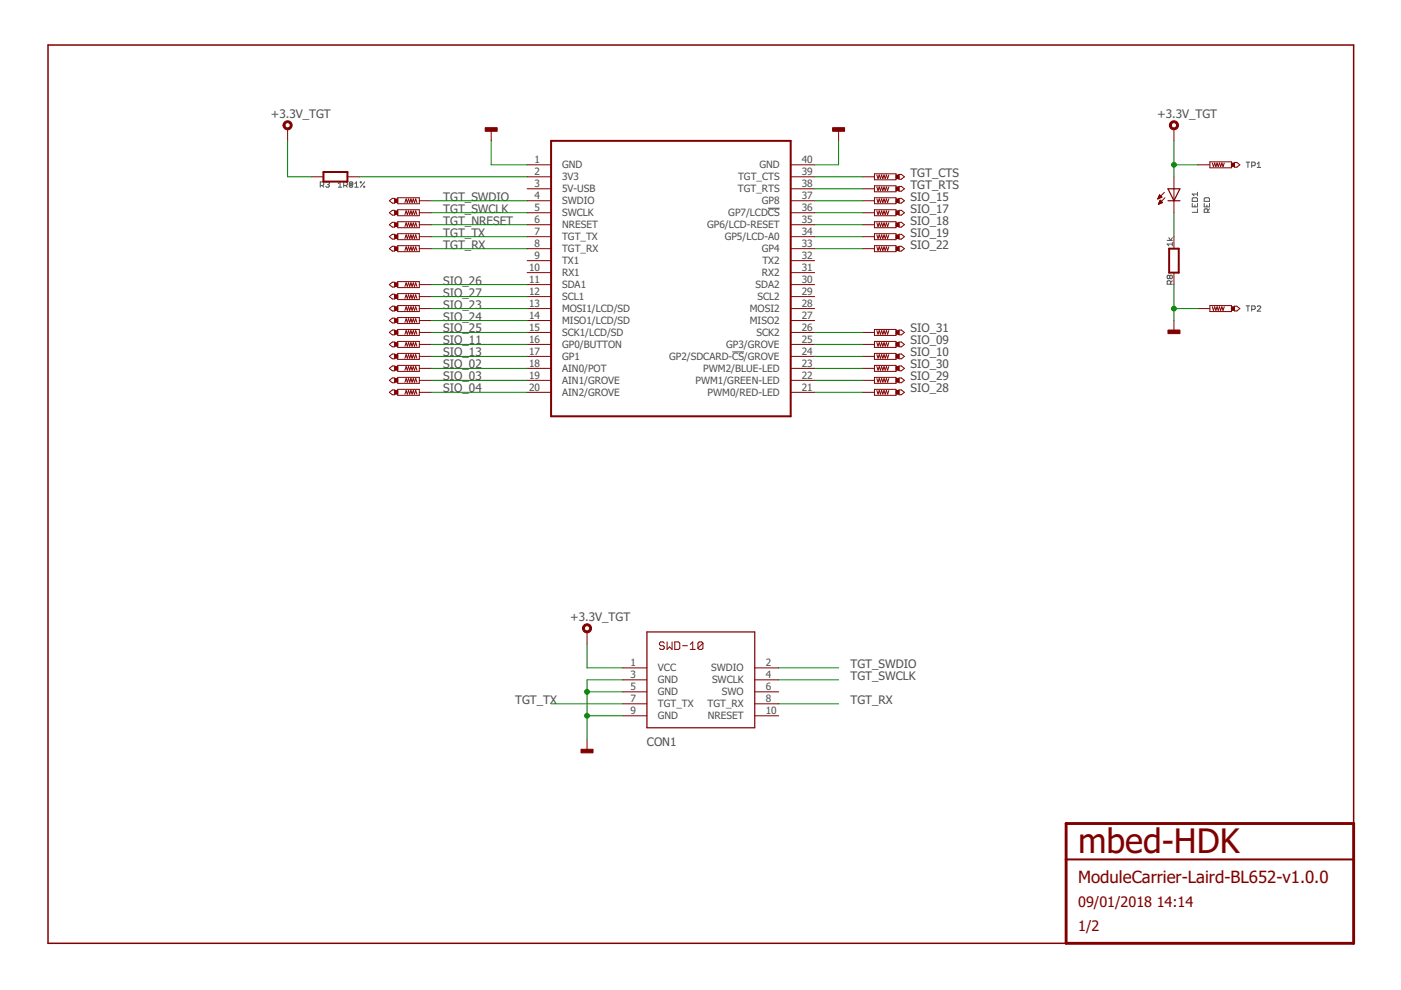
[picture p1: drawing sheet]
<svg xmlns="http://www.w3.org/2000/svg" width="297mm" height="210mm" viewBox="0 0 297 210" stroke-linecap="round" stroke-linejoin="round" font-family="sans-serif">
<g fill="none" stroke="#505050" stroke-width=".21">
<path d="M67.9 39.3h.6l.1-.2v-.3l-.1-.2h-.6v1.1M68.3 39.3l.3 .4M69.1 38.8l.2-.2h.3l.2 .2-.2 .3M69.4 39.1h.2M69.6 39.1l.2 .2-.2 .4h-.3l-.2-.2M71.7 38.9l.4-.3v1.1M71.7 39.7h.8M72.9 39.3h.5l.2-.2v-.3l-.2-.2h-.5v1.1M73.3 39.3l.3 .4M74.2 38.9h.4v.4h-.4zM74.6 39.3l.2-.2v-.3l-.2-.2h-.4l-.1 .2v.7l.1 .2h.4l.2-.2M75.2 39.7h.8"/>
<path d="M75.2 38.9l.4-.3v1.1M76.4 38.6h.2v.2h-.2zM77.1 39.5h.2v.2h-.2zM77.3 38.6l-.9 1.1M264.2 34.4h.8M264.6 34.4v1.1M265.4 35.1h.5l.2-.2v-.3l-.2-.2h-.5v1.1M266.6 34.8l.3-.4v1.1M266.6 35.5h.7M162.8 44.2h2.5M247.5 51h1.1M247.8 50.4l.4 .6 .4-.6"/>
<path d="M248 58.5l.2-.1 .4 .1v.4l-.2 .2-.4-.2M248 58.5l-.2-.1-.3 .1v.4l.1 .2 .4-.2M248 58.5v.4M248.6 51.8h-1.1l.3 .3M248.6 51.4v.7M248.6 59.5l-.4 .4M252.8 43.1v.8h1.1v-.8M253 41.9h.7l.2 .2v.6h-1.1v-.6zM253.3 43.5v.4M253.9 44.3v.7h-1.1M253.9 40.8v.7M253.9 41.1h-1.1l.4 .4"/>
<path d="M255.3 43.1v.8h1.1v-.8M255.5 41.9h.7l.2 .2v.6h-1.1v-.6zM255.9 43.5v.4M256.1 45v-.5l-.2-.2h-.4l-.2 .2v.5h1.1M256.4 44.3l-.3 .4M155.3 74.6h2.4M248.2 60.3v-.6l-.2-.2h-.4l-.1 .2v.6h1.1M264.2 64.9h.8M264.6 64.9v1.1M265.4 65.6h.5l.2-.2v-.4l-.2-.1h-.5v1.1M266.6 65l.1-.1h.4l.2 .1v.2l-.7 .8h.7"/>
</g>
<path d="M287 174.6v-165.1h-276.8v190.5h215.8" fill="none" stroke="#800000" stroke-width=".32"/>
<path d="M226 174.6h61v25.4h-61z" fill="none" stroke="#800000" stroke-width=".61"/>
<path d="M68.6 36.5h5.1v2h-5.1zM116.8 29.9h50.8v58.4h-50.8zM247.9 52.7h2v5.1h-2zM226 182.2h61" fill="none" stroke="#800000" stroke-width=".42"/>
<g fill="#800000" stroke="#800000" stroke-width=".21">
<path d="M60.2 26a.97 .97 0 0 1 1.6 0 .97 .97 0 0 1-.5 1.5 .97 .97 0 0 1-1.3-.9h.4a.56 .56 0 0 1 .8-.6 .56 .56 0 0 1 .2 .9 .56 .56 0 0 1-.9-.1l-.1-.2h-.4z" fill-rule="evenodd"/>
<path d="M248.1 26a.97 .97 0 0 1 1.6 0 .97 .97 0 0 1-.5 1.5 .97 .97 0 0 1-1.3-.9h.4a.56 .56 0 0 1 .9-.5 .56 .56 0 0 1 .1 .9 .56 .56 0 0 1-.9-.2l-.1-.2h-.4z" fill-rule="evenodd"/>
<path d="M123.7 132.6a.97 .97 0 0 1 1.6 .1 .97 .97 0 0 1-.6 1.5 .97 .97 0 0 1-1.2-1h.4a.56 .56 0 0 1 .8-.5 .56 .56 0 0 1 .1 1 .56 .56 0 0 1-.9-.3v-.2h-.4z" fill-rule="evenodd"/>
</g>
<g fill="none" stroke="#800000" stroke-width=".21">
<path d="M61 27.3v2.6M66.1 37.5h2.5M73.7 37.5h2.5M104.1 27.3v2.6M111.8 34.9h5M111.8 37.5h5M167.6 34.9h5.1M167.6 37.5h5.1M177.8 27.3v2.6M182.9 37.5h2.5M185.4 36.9h4.6v1.2h-4.6zM185.4 39.4h4.6v1.3h-4.6z"/>
<path d="M185.9 39.6l.3 .8 .2-.8 .3 .8 .2-.8 .3 .8 .2-.8 .3 .8 .2-.8 .3 .8 .2-.8M185.9 37.1l.3 .8 .2-.8 .3 .8 .2-.8 .3 .8 .2-.8 .3 .8 .2-.8 .3 .8 .2-.8M190.6 37h.5l.6 .5-.6 .5h-.5zM190.6 39.5h.5l.6 .5-.6 .5h-.5zM248.9 27.3v2.6M248.9 37.5v7.6M254 34.9h2.5M256.5 34.3h4.6v1.3h-4.6zM257 34.6l.3 .7 .2-.7 .3 .7 .2-.7 .3 .7 .3-.7 .2 .7 .3-.7 .2 .7 .3-.7M261.7 34.4h.5l.7 .5-.7 .6h-.5zM82.5 42.6l.7-.5h.5v1h-.5zM82.5 45.1l.7-.5h.5v1h-.5z"/>
<path d="M82.5 47.6l.7-.5h.5v1.1h-.5zM82.5 50.2l.7-.5h.5v1h-.5zM82.5 52.7l.7-.5h.5v1h-.5zM84.3 41.9h4.6v1.3h-4.6zM84.3 44.5h4.6v1.2h-4.6zM84.3 47h4.6v1.3h-4.6zM84.3 49.6h4.6v1.2h-4.6zM84.3 52.1h4.6v1.3h-4.6zM84.3 59.7h4.6v1.3h-4.6zM85.9 42.9l.2-.7 .3 .7 .2-.7 .3 .7 .2-.7 .3 .7 .2-.7 .3 .7 .2-.7 .3 .7M85.9 45.5l.2-.8 .3 .8 .2-.8 .3 .8 .2-.8 .3 .8 .2-.8 .3 .8 .2-.8 .3 .8M85.9 48l.2-.7 .3 .7 .2-.7 .3 .7 .2-.7 .3 .7 .2-.7 .3 .7 .2-.7 .3 .7"/>
<path d="M85.9 50.6l.2-.8 .3 .8 .2-.8 .3 .8 .2-.8 .3 .8 .2-.8 .3 .8 .2-.8 .3 .8M85.9 53.1l.2-.8 .3 .8 .2-.8 .3 .8 .2-.8 .3 .8 .2-.8 .3 .8 .2-.8 .3 .8M88.9 42.6h2.5M88.9 45.1h2.5M88.9 47.6h2.5M88.9 50.2h2.5M88.9 52.7h2.5M111.8 40h5M111.8 42.6h5M111.8 45.1h5M111.8 47.6h5M111.8 50.2h5"/>
<path d="M111.8 52.7h5M111.8 55.3h5M111.8 57.8h5M167.6 40h5.1M167.6 42.6h5.1M167.6 45.1h5.1M167.6 47.6h5.1M167.6 50.2h5.1M167.6 52.7h5.1M167.6 55.3h5.1M167.6 57.8h5.1M182.9 40h2.5"/>
<path d="M182.9 42.6h2.5M182.9 45.1h2.5M182.9 47.6h2.5M182.9 50.2h2.5M182.9 52.7h2.5M185.4 41.9h4.6v1.3h-4.6zM185.4 44.5h4.6v1.2h-4.6zM185.4 47h4.6v1.3h-4.6zM185.4 49.6h4.6v1.2h-4.6zM185.4 52.1h4.6v1.3h-4.6zM185.9 52.3l.3 .8 .2-.8 .3 .8 .2-.8 .3 .8 .2-.8 .3 .8 .2-.8 .3 .8 .2-.8M185.9 49.8l.3 .8 .2-.8 .3 .8 .2-.8 .3 .8 .2-.8 .3 .8 .2-.8 .3 .8 .2-.8"/>
<path d="M185.9 47.3l.3 .7 .2-.7 .3 .7 .2-.7 .3 .7 .2-.7 .3 .7 .2-.7 .3 .7 .2-.7M185.9 44.7l.3 .8 .2-.8 .3 .8 .2-.8 .3 .8 .2-.8 .3 .8 .2-.8 .3 .8 .2-.8M185.9 42.2l.3 .7 .2-.7 .3 .7 .2-.7 .3 .7 .2-.7 .3 .7 .2-.7 .3 .7 .2-.7M190.6 42.1h.5l.6 .5-.6 .5h-.5zM190.6 44.6h.5l.6 .5-.6 .5h-.5zM190.6 47.1h.5l.6 .5-.6 .6h-.5zM190.6 49.7h.5l.6 .5-.6 .5h-.5zM190.6 52.2h.5l.6 .5-.6 .5h-.5zM245.5 42.1h.1M245.6 42h.3M245.6 41.9h.6M245.6 43.2h.3"/>
<path d="M245.7 41.8h.6M245.7 41.6h.5M245.7 43.1h.4M245.7 41.5h.4M245.7 43h.7M245.8 41.4h.2M245.8 42.8h.6M245.9 41.3l.5 .5-.9 .4zM245.9 42.7h.4M245.9 42.6h.2M246 42.5h.1M246 42.4l-.4 .9"/>
<path d="M246 42.4l.5 .5-.9 .4M246.9 40.8l-1.4 1.4M247 41.9l-1.4 1.4M248.9 50.2v2.5M248.9 57.8v2.5M82.5 65.4l.7-.5h.5v1h-.5zM82.5 60.3l.7-.5h.5v1.1h-.5zM82.5 62.9l.7-.5h.5v1h-.5zM82.5 68l.7-.5h.5v1h-.5zM82.5 70.5l.7-.5h.5v1h-.5zM82.5 73l.7-.5h.5v1h-.5zM82.5 75.6l.7-.5h.5v1h-.5z"/>
<path d="M82.5 78.1l.7-.5h.5v1h-.5zM84.3 64.8h4.6v1.3h-4.6zM84.3 62.3h4.6v1.2h-4.6zM84.3 67.3h4.6v1.3h-4.6zM84.3 69.8h4.6v1.3h-4.6zM84.3 72.4h4.6v1.3h-4.6zM84.3 74.9h4.6v1.3h-4.6zM84.3 77.5h4.6v1.2h-4.6zM85.9 60.7l.2-.7 .3 .7 .2-.7 .3 .7 .2-.7 .3 .7 .2-.7 .3 .7 .2-.7 .3 .7M85.9 63.3l.2-.8 .3 .8 .2-.8 .3 .8 .2-.8 .3 .8 .2-.8 .3 .8 .2-.8 .3 .8M85.9 65.8l.2-.8 .3 .8 .2-.8 .3 .8 .2-.8 .3 .8 .2-.8 .3 .8 .2-.8 .3 .8M85.9 68.3l.2-.7 .3 .7 .2-.7 .3 .7 .2-.7 .3 .7 .2-.7 .3 .7 .2-.7 .3 .7"/>
<path d="M85.9 70.9l.2-.8 .3 .8 .2-.8 .3 .8 .2-.8 .3 .8 .2-.8 .3 .8 .2-.8 .3 .8M85.9 73.4l.2-.8 .3 .8 .2-.8 .3 .8 .2-.8 .3 .8 .2-.8 .3 .8 .2-.8 .3 .8M85.9 75.9l.2-.7 .3 .7 .2-.7 .3 .7 .2-.7 .3 .7 .2-.7 .3 .7 .2-.7 .3 .7M85.9 78.5l.2-.8 .3 .8 .2-.8 .3 .8 .2-.8 .3 .8 .2-.8 .3 .8 .2-.8 .3 .8M88.9 65.4h2.5M88.9 60.3h2.5M88.9 62.9h2.5M88.9 68h2.5M88.9 70.5h2.5M88.9 73h2.5M88.9 75.6h2.5M88.9 78.1h2.5"/>
<path d="M111.8 65.4h5M111.8 60.3h5M111.8 62.9h5M111.8 68h5M111.8 70.5h5M111.8 73h5M111.8 75.6h5M111.8 78.1h5M167.6 65.4h5.1M167.6 60.3h5.1M167.6 62.9h5.1M167.6 68h5.1"/>
<path d="M167.6 70.5h5.1M167.6 73h5.1M167.6 75.6h5.1M167.6 78.1h5.1M182.9 70.5h2.5M182.9 73h2.5M182.9 75.6h2.5M182.9 78.1h2.5M185.4 69.8h4.6v1.3h-4.6zM185.4 72.4h4.6v1.3h-4.6zM185.4 74.9h4.6v1.3h-4.6zM185.4 77.5h4.6v1.2h-4.6z"/>
<path d="M185.9 77.7l.3 .8 .2-.8 .3 .8 .2-.8 .3 .8 .2-.8 .3 .8 .2-.8 .3 .8 .2-.8M185.9 75.2l.3 .7 .2-.7 .3 .7 .2-.7 .3 .7 .2-.7 .3 .7 .2-.7 .3 .7 .2-.7M185.9 72.6l.3 .8 .2-.8 .3 .8 .2-.8 .3 .8 .2-.8 .3 .8 .2-.8 .3 .8 .2-.8M185.9 70.1l.3 .8 .2-.8 .3 .8 .2-.8 .3 .8 .2-.8 .3 .8 .2-.8 .3 .8 .2-.8M190.6 70h.5l.6 .5-.6 .5h-.5zM190.6 72.5h.5l.6 .5-.6 .5h-.5zM190.6 75.1h.5l.6 .5-.6 .5h-.5zM190.6 77.6h.5l.6 .5-.6 .5h-.5zM248.9 68v2.5M254 65.4h2.5M256.5 64.8h4.6v1.3h-4.6zM257 65l.3 .8 .2-.8 .3 .8 .2-.8 .3 .8 .3-.8 .2 .8 .3-.8 .2 .8 .3-.8"/>
<path d="M261.7 64.9h.5l.7 .5-.7 .5h-.5zM82.5 80.6l.7-.5h.5v1.1h-.5zM82.5 83.2l.7-.5h.5v1h-.5zM84.3 80h4.6v1.3h-4.6zM84.3 82.5h4.6v1.3h-4.6zM85.9 81l.2-.7 .3 .7 .2-.7 .3 .7 .2-.7 .3 .7 .2-.7 .3 .7 .2-.7 .3 .7M85.9 83.6l.2-.8 .3 .8 .2-.8 .3 .8 .2-.8 .3 .8 .2-.8 .3 .8 .2-.8 .3 .8M88.9 80.6h2.5M88.9 83.2h2.5M111.8 80.6h5M111.8 83.2h5M167.6 80.6h5.1"/>
<path d="M167.6 83.2h5.1M182.9 80.6h2.5M182.9 83.2h2.5M185.4 80h4.6v1.3h-4.6zM185.4 82.5h4.6v1.3h-4.6zM185.9 82.8l.3 .8 .2-.8 .3 .8 .2-.8 .3 .8 .2-.8 .3 .8 .2-.8 .3 .8 .2-.8M185.9 80.3l.3 .7 .2-.7 .3 .7 .2-.7 .3 .7 .2-.7 .3 .7 .2-.7 .3 .7 .2-.7M190.6 80.1h.5l.6 .5-.6 .6h-.5zM190.6 82.7h.5l.6 .5-.6 .5h-.5zM124.5 134v2.5M140.8 136.4l-.2-.3h-.5l-.3 .3v.2l.3 .3h.5l.2 .3v.2l-.2 .3h-.5l-.3-.3M141.4 136.1v1.6l.6-.5 .5 .5v-1.6"/>
<path d="M143.1 136.1h.8l.2 .3v1l-.2 .3h-.8zM144.7 136.9h1.1M146.3 137.7h1.1M146.3 136.6l.6-.5v1.6M149 136.4l-.2-.3h-.5l-.3 .3v1M149 136.4v1l-.2 .3h-.5l-.3-.3M149 136.4l-1 1M124.5 156.8v2.6M132.1 141.6h5.1M132.1 144.1h5.1M132.1 146.7h5.1M132.1 149.2h5.1"/>
<path d="M132.1 151.8h5.1M160 141.6h5.1M160 144.1h5.1M160 146.7h5.1M160 149.2h5.1M160 151.8h5.1"/>
</g>
<g fill="#800000" stroke="#800000" stroke-width=".21">
<path d="M102.9 27.1h2.5v.7h-2.5z"/>
<path d="M176.5 27.1h2.6v.7h-2.6z"/>
<path d="M247.6 70h2.6v.7h-2.6z"/>
<path d="M261.1 34.6h.6v.7h-.6z"/>
<path d="M261.1 65h.6v.8h-.6z"/>
<path d="M123.2 158.9h2.5v.7h-2.5z"/>
<path d="M83.7 60h.6v.7h-.6z"/>
<path d="M83.7 62.5h.6v.8h-.6z"/>
<path d="M83.7 65h.6v.8h-.6z"/>
<path d="M83.7 67.6h.6v.7h-.6z"/>
<path d="M83.7 70.1h.6v.8h-.6z"/>
<path d="M83.7 72.6h.6v.8h-.6z"/>
<path d="M83.7 75.2h.6v.7h-.6z"/>
<path d="M83.7 77.7h.6v.8h-.6z"/>
<path d="M83.7 80.3h.6v.7h-.6z"/>
<path d="M83.7 82.8h.6v.8h-.6z"/>
<path d="M190 82.8h.6v.8h-.6z"/>
<path d="M190 80.3h.6v.7h-.6z"/>
<path d="M190 77.7h.6v.8h-.6z"/>
<path d="M190 75.2h.6v.7h-.6z"/>
<path d="M190 72.6h.6v.8h-.6z"/>
<path d="M190 52.3h.6v.8h-.6z"/>
<path d="M190 49.8h.6v.8h-.6z"/>
<path d="M190 47.3h.6v.7h-.6z"/>
<path d="M190 44.7h.6v.8h-.6z"/>
<path d="M190 42.2h.6v.7h-.6z"/>
<path d="M190 39.6h.6v.8h-.6z"/>
<path d="M190 37.1h.6v.8h-.6z"/>
<path d="M83.7 42.2h.6v.7h-.6z"/>
<path d="M83.7 44.7h.6v.8h-.6z"/>
<path d="M83.7 47.3h.6v.7h-.6z"/>
<path d="M83.7 49.8h.6v.8h-.6z"/>
<path d="M83.7 52.3h.6v.8h-.6z"/>
<path d="M190 70.1h.6v.8h-.6z"/>
</g>
<path d="M247.6 40h2.6l-1.3 2.6zM247.6 42.6h2.6M137.2 134h22.8v20.3h-22.8z" fill="none" stroke="#800000" stroke-width=".25"/>
<g fill="none" stroke="#008000" stroke-width=".21">
<path d="M61 29.9v7.6h5.1M76.2 37.5h35.6M104.1 29.9v5h7.7M172.7 37.5h10.2M177.8 29.9v5h-5.1M248.9 29.9v7.6M248.9 34.9h5.1M91.4 42.6h20.4M91.4 45.1h20.4M91.4 50.2h20.4M91.4 52.7h20.4M91.4 47.6h20.4"/>
<path d="M172.7 42.6h10.2M172.7 45.1h10.2M172.7 50.2h10.2M172.7 52.7h10.2M172.7 40h10.2M172.7 47.6h10.2M248.9 45.1v5.1M91.4 65.4h20.4M91.4 60.3h20.4M91.4 62.9h20.4M91.4 68h20.4M91.4 70.5h20.4"/>
<path d="M91.4 73h20.4M91.4 75.6h20.4M91.4 78.1h20.4M172.7 70.5h10.2M172.7 73h10.2M172.7 75.6h10.2M172.7 78.1h10.2M248.9 60.3v7.7M248.9 65.4h5.1M91.4 80.6h20.4M91.4 83.2h20.4M172.7 80.6h10.2"/>
<path d="M172.7 83.2h10.2M124.5 136.5v5.1h7.6M116.8 149.2h15.3M124.5 151.8h7.6M124.5 146.7h7.6M132.1 144.1h-7.6v12.7M165.1 141.6h12.7M165.1 144.1h12.7M165.1 149.2h12.7"/>
</g>
<g fill="#008000" stroke="#008000" stroke-width=".21">
<circle cx="248.9" cy="34.9" r=".51"/>
<circle cx="248.9" cy="65.4" r=".51"/>
<circle cx="124.5" cy="146.7" r=".51"/>
<circle cx="124.5" cy="151.8" r=".51"/>
</g>
<text font-size="7.2" fill="#800000" x="228.6" y="181">mbed-HDK</text>
<text font-size="3.6" fill="#800000" x="228.6" y="187.3">ModuleCarrier-Laird-BL652-v1.0.0</text>
<g font-size="3.1" fill="#800000">
<text x="228.6" y="192.4">09/01/2018</text>
<text x="228.6" y="197.5">1/2</text>
<text x="245.2" y="192.4">14:14</text>
</g>
<g font-size="2.5" fill="#505050">
<text x="57.4" y="25">+3.3V_TGT</text>
<text x="245.3" y="25">+3.3V_TGT</text>
<text x="193" y="37.5">TGT_CTS</text>
<text x="193" y="40">TGT_RTS</text>
<text x="94" y="42.6">TGT_SWDIO</text>
<text x="94" y="45.1">TGT_SWCLK</text>
<text x="94" y="47.6">TGT_NRESET</text>
<text x="193" y="47.6">SIO_18</text>
<text x="193" y="45.1">SIO_17</text>
<text x="193" y="42.6">SIO_15</text>
<text x="94" y="50.2">TGT_TX</text>
<text x="94" y="52.7">TGT_RX</text>
<text x="193" y="52.7">SIO_22</text>
<text x="193" y="50.2">SIO_19</text>
<text x="94" y="60.3">SIO_26</text>
<text x="94" y="62.9">SIO_27</text>
<text x="94" y="65.4">SIO_23</text>
<text x="94" y="68">SIO_24</text>
<text x="94" y="70.5">SIO_25</text>
<text x="193" y="70.5">SIO_31</text>
<text x="94" y="73">SIO_11</text>
<text x="94" y="75.6">SIO_13</text>
<text x="193" y="75.6">SIO_10</text>
<text x="193" y="73">SIO_09</text>
<text x="94" y="78.1">SIO_02</text>
<text x="94" y="80.7">SIO_03</text>
<text x="94" y="83.2">SIO_04</text>
<text x="193" y="80.7">SIO_29</text>
<text x="193" y="83.2">SIO_28</text>
<text x="193" y="78.1">SIO_30</text>
<text x="120.9" y="131.7">+3.3V_TGT</text>
<text x="180.3" y="141.6">TGT_SWDIO</text>
<text x="109.2" y="149.2">TGT_TX</text>
<text x="180.3" y="144.1">TGT_SWCLK</text>
<text x="180.3" y="149.2">TGT_RX</text>
<text x="137.2" y="158.1">CON1</text>
</g>
<g font-size="2.1" fill="#505050">
<text x="113.3" y="34.6">1</text>
<text x="119.2" y="35.7">GND</text>
<text x="161" y="35.7">GND</text>
<text x="170" y="34.6">40</text>
<text x="113.3" y="37.1">2</text>
<text x="113.3" y="39.7">3</text>
<text x="119.2" y="38.2">3V3</text>
<text x="119.2" y="40.8">5V-USB</text>
<text x="156.4" y="40.8">TGT_RTS</text>
<text x="156.5" y="38.2">TGT_CTS</text>
<text x="170" y="39.7">38</text>
<text x="170" y="37.1">39</text>
<text x="113.3" y="42.2">4</text>
<text x="113.3" y="44.7">5</text>
<text x="113.3" y="47.3">6</text>
<text x="119.2" y="43.3">SWDIO</text>
<text x="119.2" y="45.9">SWCLK</text>
<text x="154.4" y="45.9">GP7/LCDCS</text>
<text x="161.5" y="43.3">GP8</text>
<text x="170" y="47.3">35</text>
<text x="170" y="44.7">36</text>
<text x="170" y="42.2">37</text>
<text x="113.3" y="49.8">7</text>
<text x="113.3" y="52.4">8</text>
<text x="119.2" y="48.4">NRESET</text>
<text x="119.2" y="50.9">TGT_TX</text>
<text x="119.2" y="53.5">TGT_RX</text>
<text x="149.9" y="48.4">GP6/LCD-RESET</text>
<text x="153.7" y="50.9">GP5/LCD-A0</text>
<text x="161.5" y="53.5">GP4</text>
<text x="170" y="52.4">33</text>
<text x="170" y="49.8">34</text>
<text x="112.2" y="57.4">10</text>
<text x="112.2" y="60">11</text>
<text x="113.3" y="54.9">9</text>
<text x="119.2" y="56">TX1</text>
<text x="119.2" y="58.6">RX1</text>
<text x="161.5" y="58.6">RX2</text>
<text x="161.6" y="56">TX2</text>
<text x="170" y="60">30</text>
<text x="170" y="57.4">31</text>
<text x="170" y="54.9">32</text>
<text x="112.2" y="62.5">12</text>
<text x="112.2" y="65.1">13</text>
<text x="119.2" y="61.1">SDA1</text>
<text x="119.2" y="63.6">SCL1</text>
<text x="160.2" y="61.1">SDA2</text>
<text x="160.6" y="63.6">SCL2</text>
<text x="170" y="65.1">28</text>
<text x="170" y="62.5">29</text>
<text x="112.2" y="67.6">14</text>
<text x="112.2" y="70.1">15</text>
<text x="119.2" y="66.2">MOSI1/LCD/SD</text>
<text x="119.2" y="68.7">MISO1/LCD/SD</text>
<text x="119.2" y="71.3">SCK1/LCD/SD</text>
<text x="159" y="68.7">MISO2</text>
<text x="159" y="66.2">MOSI2</text>
<text x="160.4" y="71.3">SCK2</text>
<text x="170" y="70.1">26</text>
<text x="170" y="67.6">27</text>
<text x="112.2" y="72.7">16</text>
<text x="112.2" y="75.2">17</text>
<text x="112.2" y="77.8">18</text>
<text x="119.2" y="73.8">GP0/BUTTON</text>
<text x="119.2" y="76.3">GP1</text>
<text x="141.9" y="76.3">GP2/SDCARD-CS/GROVE</text>
<text x="154" y="73.8">GP3/GROVE</text>
<text x="170" y="77.8">23</text>
<text x="170" y="75.2">24</text>
<text x="170" y="72.7">25</text>
<text x="112.2" y="80.3">19</text>
<text x="112.2" y="82.8">20</text>
<text x="119.2" y="78.9">AIN0/POT</text>
<text x="119.2" y="81.4">AIN1/GROVE</text>
<text x="119.2" y="84">AIN2/GROVE</text>
<text x="147.5" y="81.4">PWM1/GREEN-LED</text>
<text x="149.1" y="78.9">PWM2/BLUE-LED</text>
<text x="150" y="84">PWM0/RED-LED</text>
<text x="170" y="82.8">21</text>
<text x="170" y="80.3">22</text>
<text x="133.7" y="141.2">1</text>
<text x="133.7" y="143.8">3</text>
<text x="139.5" y="142.4">VCC</text>
<text x="150.8" y="142.4">SWDIO</text>
<text x="162.4" y="141.2">2</text>
<text x="162.4" y="143.8">4</text>
<text x="133.7" y="146.3">5</text>
<text x="133.7" y="148.9">7</text>
<text x="139.5" y="144.9">GND</text>
<text x="139.5" y="147.4">GND</text>
<text x="139.5" y="150">TGT_TX</text>
<text x="150" y="150">TGT_RX</text>
<text x="151" y="144.9">SWCLK</text>
<text x="153.1" y="147.4">SWO</text>
<text x="162.4" y="146.3">6</text>
<text x="162.4" y="148.9">8</text>
<text x="133.7" y="151.4">9</text>
<text x="139.5" y="152.5">GND</text>
<text x="150.1" y="152.5">NRESET</text>
<text x="162.4" y="151.4">10</text>
</g>
</svg>
